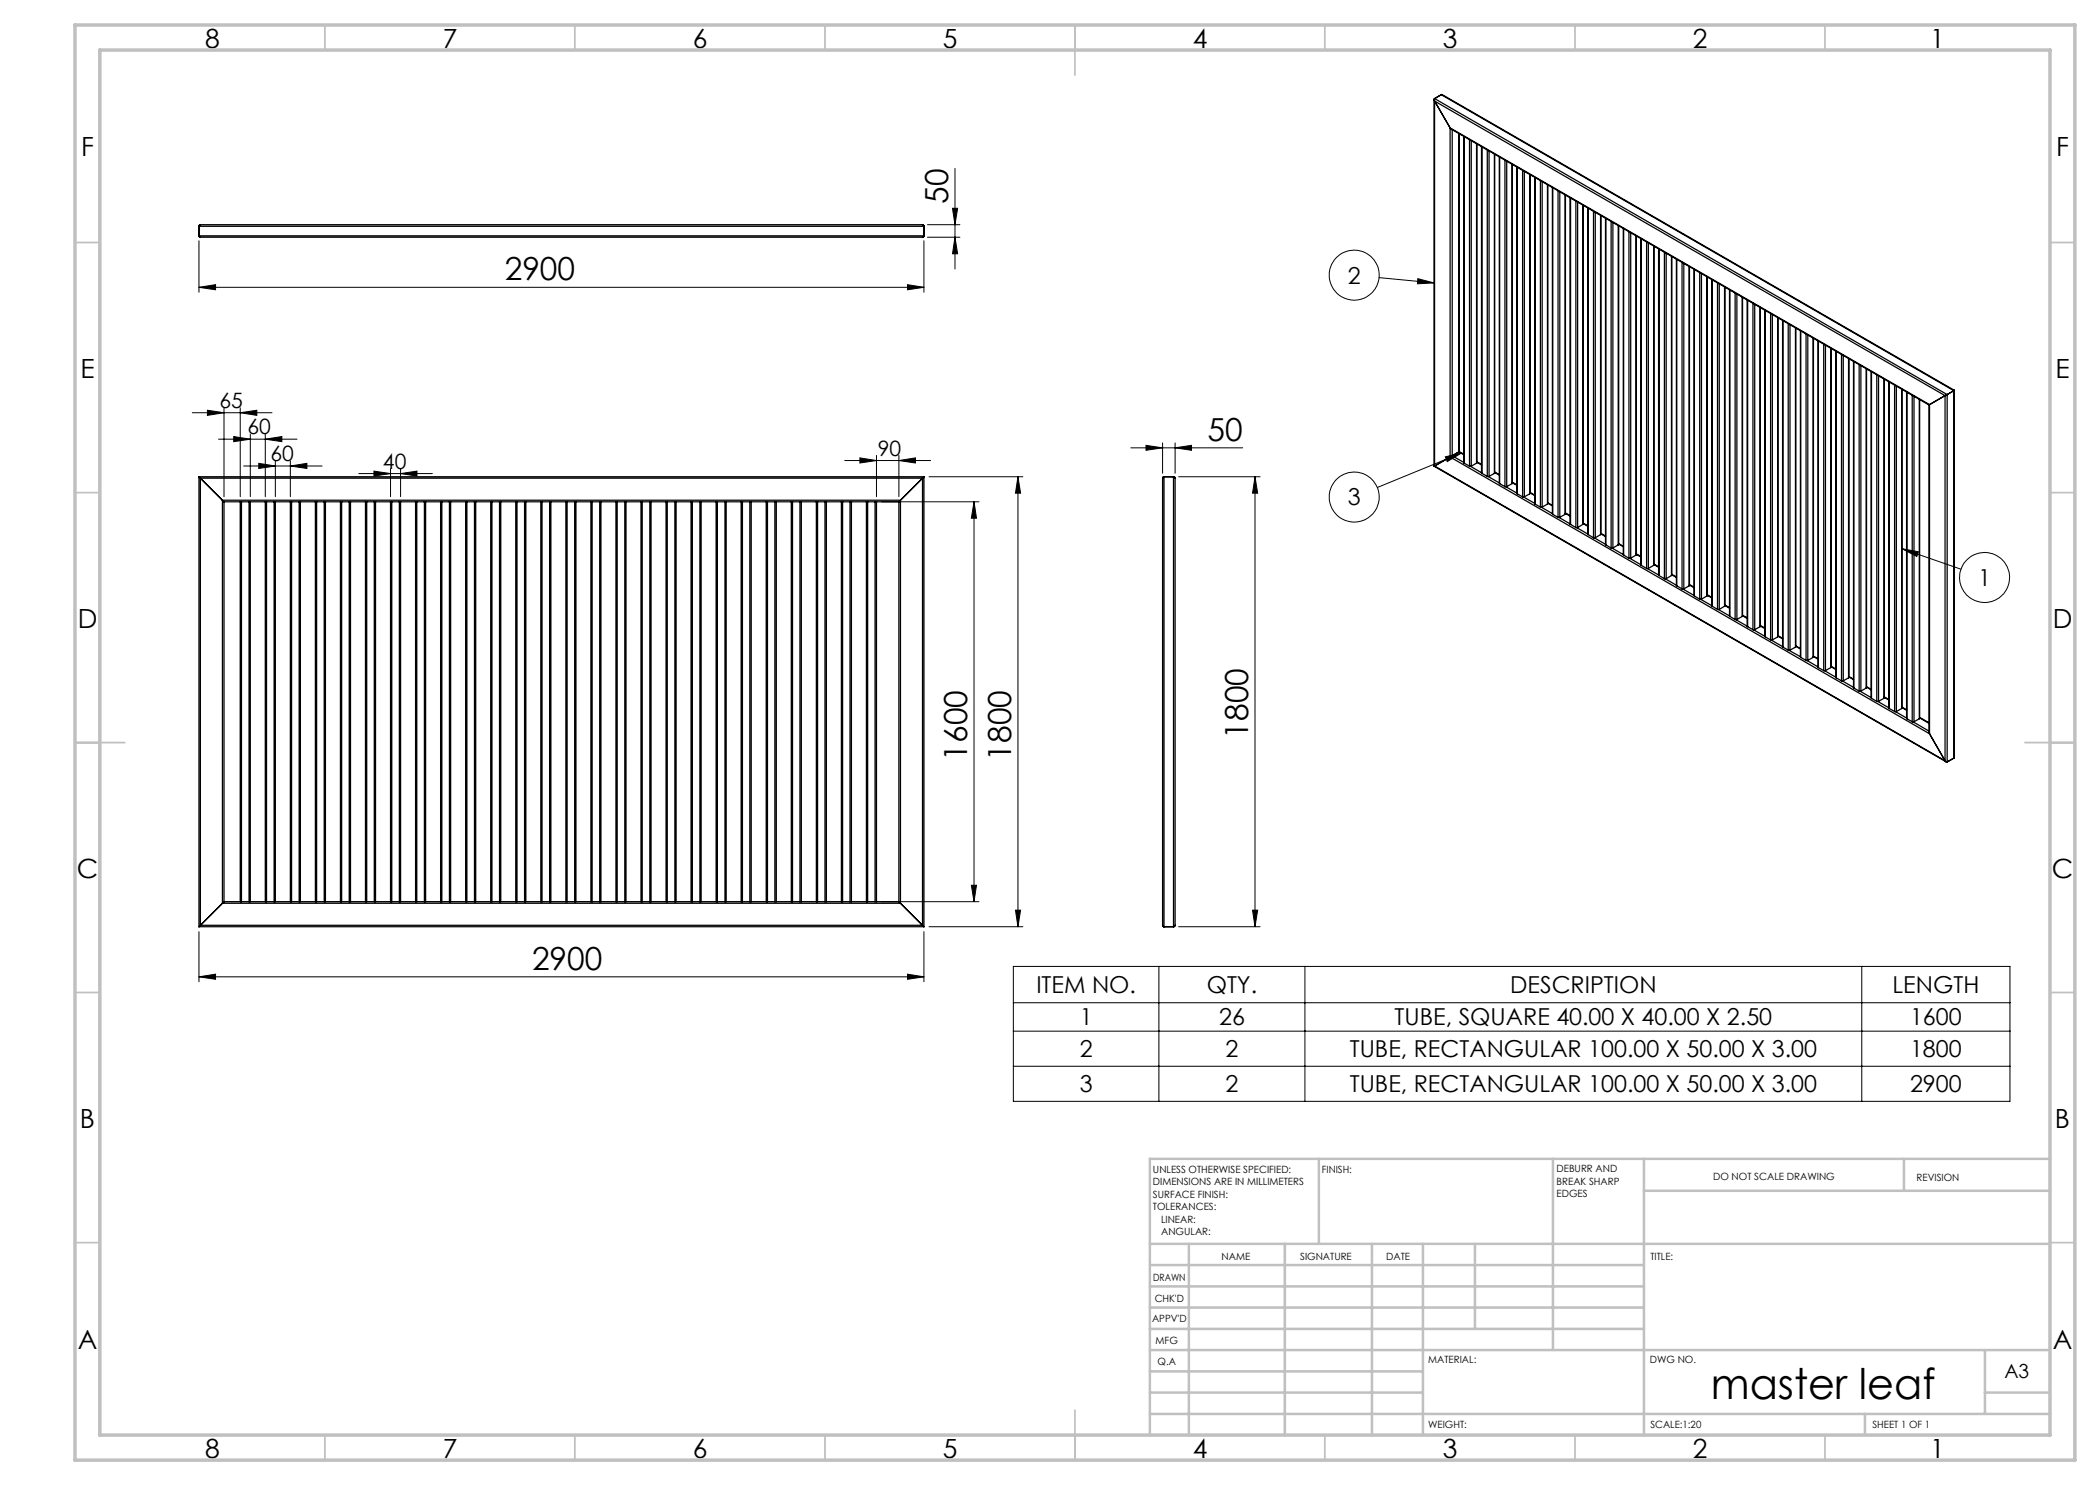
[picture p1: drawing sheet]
<svg xmlns="http://www.w3.org/2000/svg" width="420mm" height="297mm" viewBox="0 0 420 297" stroke-linecap="round" stroke-linejoin="round" font-family="sans-serif">
<g fill="none" stroke="#000" stroke-width=".2">
<path d="M191 33.7v20.1M39.8 57.5l3.3-.6v1.1zM39.8 48.2v10.3M39.8 57.5h145M181.5 56.9l3.3 .6-3.3 .5zM184.8 48.2v10.3M185.5 47.4h6.5M185.5 44.9h6.5M190.5 41.7h1l-.5 3.2zM191 47.4l.5 3.4h-1zM275.8 55.5l11 1.1M283.6 55.7l3.2 .9-3.3 .2z"/>
<path d="M38.5 82.5h15.9M41.5 82.1l3.3 .4-3.3 .6zM43.7 87.8h15.7M44.8 81.6v17.7M46.7 87.3l3.4 .5-3.4 .5zM48 82.5l3.4-.4v1zM48 81.6v17.7M48.7 93.2h15.7M50.1 86.9v12.4M51.8 92.7l3.3 .5-3.3 .5zM53.1 87.8l3.3-.5v1zM53.1 86.9v12.4"/>
<path d="M55.1 92.2v7.1M58.1 93.2l3.3-.5v1zM58.1 92.2v7.1M71.8 94.7h14.7M74.8 94.2l3.3 .5-3.3 .5zM78.1 93.7v5.6M80.1 94.7l3.3-.5v1zM80.1 93.7v5.6M168.9 92.1h17.2M172 91.6l3.3 .5-3.3 .5zM175.3 91.1v8.2M179.8 92.1l3.3-.5v1z"/>
<path d="M179.8 91.1v8.2M185.8 95.4h18.8M203.6 95.4l.5 3.2h-1zM203.6 95.4v89.9M226.2 89.6h22.3M229.2 89.1l3.3 .5-3.3 .5zM232.5 88.6v6M235 89.6l3.3-.5v1zM235 88.6v6M235.7 95.4h16.3M251 95.4l.5 3.2h-1zM251 95.4v89.9"/>
<path d="M289.1 91.4l3.2-.8-2.8 1.7zM292.3 90.6l-16.9 6.9M176.3 100.4h19.5M194.8 100.4l.5 3.2h-1zM194.8 100.4v79.9M380.4 109.7l11.8 4.1M380.4 109.7l3.3 .6-.3 1zM194.3 177.1h1l-.5 3.2zM39.8 195.4l3.3-.6v1.1zM39.8 186.3v10.1M39.8 195.4h145M176.3 180.3h19.5"/>
<path d="M181.5 194.8l3.3 .6-3.3 .5zM184.8 186.3v10.1M185.8 185.3h18.8M202.7 193.3h199.3v27h-199.3zM203.1 182h1l-.5 3.3zM231.8 193.3v27M235.7 185.3h16.3M250.5 182h1l-.5 3.3zM261 193.3v27M372.4 193.3v27M202.7 200.6h199.3M202.7 206.2h199.3"/>
<path d="M202.7 213.3h199.3"/>
<circle cx="270.9" cy="55" r="5"/>
<circle cx="270.8" cy="99.4" r="5"/>
<circle cx="396.9" cy="115.5" r="5"/>
</g>
<g fill="none" stroke="#c0c0c0" stroke-width=".35">
<path d="M65 5v5M115 5v5M165 5v5M215 5v10M265 5v5M315 5v5M365 5v5M15 48.5h5M410 48.5h5M15 98.5h5M410 98.5h5M15 148.5h10"/>
<path d="M405 148.5h10M15 198.5h5M410 198.5h5M15 248.5h5M410 248.5h5M65 287v5M115 287v5M165 287v5M215 282v10M265 287v5M315 287v5M365 287v5"/>
</g>
<g fill="none" stroke="#c0c0c0" stroke-width=".5">
<path d="M263.8 231.8v17M310.6 231.8v38.2M328.8 231.8v55.2M328.8 238.2h81.2M380.8 231.8v6.4M410 231.8h-180v55.2M230 248.8h180M230 257.3h98.8M230 253h98.8M237.8 248.8v38.2M257 248.8v38.2M274.4 248.8v38.2"/>
<path d="M284.6 248.8v38.2M295 248.8v17M230 265.8h98.8M230 261.5h98.8M230 278.5h54.6M230 274.3h54.6M230 270h180M397 278.5h13M397 270v12.8M230 282.8h180M373 282.8v4.2"/>
</g>
<path d="M15 5h400v287h-400zM20 10h390v277h-390z" fill="none" stroke="#c0c0c0" stroke-width=".7"/>
<g fill="#000">
<path d="M39.8 57.5l3.3-.6v1.1zM181.5 56.9l3.3 .6-3.3 .5zM229.2 89.1l3.3 .5-3.3 .5zM235 89.6l3.3-.5v1z"/>
<path d="M191 47.4l.5 3.4h-1zM190.5 41.7h1l-.5 3.2z"/>
<path d="M41.5 82.1l3.3 .4-3.3 .6zM48 82.5l3.4-.4v1zM46.7 87.3l3.4 .5-3.4 .5zM53.1 87.8l3.3-.5v1zM51.8 92.7l3.3 .5-3.3 .5zM58.1 93.2l3.3-.5v1zM172 91.6l3.3 .5-3.3 .5zM179.8 92.1l3.3-.5v1zM74.8 94.2l3.3 .5-3.3 .5zM80.1 94.7l3.3-.5v1z"/>
<path d="M203.6 95.4l.5 3.2h-1zM203.1 182h1l-.5 3.3zM251 95.4l.5 3.2h-1zM250.5 182h1l-.5 3.3z"/>
<path d="M380.4 109.7l3.3 .6-.3 1zM289.1 91.4l3.2-.8-2.8 1.7zM283.6 55.7l3.2 .9-3.3 .2z"/>
<path d="M181.5 194.8l3.3 .6-3.3 .5zM39.8 195.4l3.3-.6v1.1z"/>
<path d="M194.3 177.1h1l-.5 3.2zM194.8 100.4l.5 3.2h-1z"/>
</g>
<g fill="none" stroke="#000" stroke-width=".25">
<path d="M286.8 19.9v73.3M286.9 19.7l-.1 .1 .1 .4M286.9 19.7l102.5 59.2M288.3 18.9h.2l102.4 59.2M288.3 18.9l-1.4 .8M288.3 18.9l102.5 59.2M286.9 20.2l3.1 5.4M286.9 20.2v73M286.9 20.2l102.1 58.9M290 25.6l.2 .2 95.6 55.2M290 25.6v65.8M290 25.6l95.9 55.3"/>
<path d="M290.4 25.9v65.3M291.8 26.7v63.7M291.9 26.8v63.5M292.8 27.3v65.3M293.9 27.9v65.3M294.3 28.1v65.1M295.3 28.7v63.9M295.4 28.8l-.1 63.8M296.3 29.3v65.3l.1 .1M296.4 29.4v65.3M297.5 30v65.3M297.8 30.2v65.1"/>
<path d="M298.9 30.8v63.9M299.9 31.4v65.2M299.9 31.4v65.3M301 32v65.3M301.3 32.2v65.1M302.4 32.8v63.9M302.5 32.9l-.1 63.8M303.4 33.4v65.3M303.5 33.4v65.4M304.5 34.1v65.3M304.9 34.3v65.1M305.9 34.9v63.9"/>
<path d="M306 34.9v63.8l-.1 .1M307 35.5v65.2M307 35.5v65.3M308.1 36.1v65.3M308.4 36.3v65.1M309.5 36.9v63.9M309.6 37l-.1 63.8M310.5 37.5v65.3M310.6 37.5v65.4M311.6 38.2v65.3M312 38.4v65.1M313 39v63.9"/>
<path d="M313.1 39l-.1 63.9M314 39.5v65.3l.1 .1M314.1 39.6v65.3M39.8 47.2l.2 .2h144.5M39.8 45.3l.2-.4h144.5l.3 .4M39.8 45.3v1.9M39.8 45.3h145M39.8 47.2h145M184.8 47.2l-.3 .2M184.8 45.3v1.9M315.2 40.2v65.3M315.5 40.4v65.1"/>
<path d="M316.6 41v63.9M316.7 41.1l-.1 63.8M317.6 41.6v65.3M318.7 42.3v65.3M319.1 42.4v65.2M320.1 43.1v63.8M320.2 43.1l-.1 63.8M321.1 43.6l.1 65.4M321.2 43.7v65.3M322.2 44.3v65.3M322.6 44.5v65.1M323.6 45.1v63.9"/>
<path d="M323.7 45.2v63.7l-.1 .1M324.7 45.7v65.2M324.7 45.7v65.3M325.8 46.4v65.3M326.1 46.5v65.2M327.2 47.2v63.8M327.3 47.2l-.1 63.8M328.2 47.7v65.3M328.3 47.8v65.3M329.3 48.4v65.3M329.7 48.6v65.1M330.7 49.2v63.9"/>
<path d="M330.8 49.2l-.1 63.9M331.7 49.8v65.2M331.8 49.8v65.3M332.9 50.4v65.3M333.2 50.6v65.1M334.3 51.3v63.8M334.4 51.3l-.1 63.8M335.3 51.8v65.2M335.4 51.9v65.3M336.4 52.5v65.3M336.8 52.7v65.1M337.8 53.3v63.9"/>
<path d="M337.9 53.3l-.1 63.9M338.8 53.9v65.2M338.9 53.9v65.3M339.9 54.5v65.3M340.3 54.7v65.1M341.4 55.3v63.9M341.5 55.4l-.1 63.8M342.4 55.9v65.2M342.4 55.9v65.3M343.5 56.5v65.4M343.9 56.8v65.1M344.9 57.4v63.8"/>
<path d="M345 57.4l-.1 63.8M345.9 58v65.2M346 58v65.3M347 58.6v65.3M347.4 58.8v65.1M348.4 59.4v63.9M348.5 59.5l-.1 63.8M349.4 60v65.2M349.5 60v65.3M350.6 60.6v65.3M350.9 60.9v65M352 61.5v63.8"/>
<path d="M352.1 61.5l-.1 63.8M353 62.1v65.2M353.1 62.1v65.3M354.1 62.7v65.3M354.5 62.9v65.1M355.5 63.5v63.9M355.6 63.6l-.1 63.8M356.5 64.1v65.2M356.6 64.1v65.3M357.6 64.7v65.3M358 64.9v65.1M359.1 65.5v63.9"/>
<path d="M359.2 65.6l-.1 63.8M360.1 66.1v65.3M360.2 66.2v65.3M361.2 66.8v65.3M361.6 67v65.1M362.6 67.6v63.9M362.7 67.7l-.1 63.8M363.6 68.2v65.2M363.7 68.2v65.3M364.7 68.8v65.3M365.1 69v65.1M366.1 69.6v63.9"/>
<path d="M366.2 69.7l-.1 63.8M367.1 70.2v65.3M367.2 70.3v65.3M368.3 70.9v65.3M368.7 71.1v65.1M369.7 71.7v63.9M369.8 71.7l-.1 63.9M370.7 72.3l.1 65.3M370.8 72.3v65.3M371.8 72.9v65.3M372.2 73.1v65.1M373.2 73.7v63.9"/>
<path d="M373.3 73.8l-.1 63.8M374.2 74.3l.1 65.4M374.3 74.4v65.3M375.4 75v65.3M375.7 75.2v65.1M376.8 75.8v63.9M376.9 75.8l-.1 63.9M377.8 76.3l.1 65.4M377.9 76.4v65.3M378.9 77v65.3M379.3 77.2v65.1M380.3 77.8v63.9"/>
<path d="M380.4 77.9l-.1 63.8M381.3 78.4l.1 65.4M381.4 78.5v65.3M382.4 79.1v65.3M382.8 79.3v65.1M383.9 79.9v63.9M389 79.1l-3.1 1.8M389 79.1v73M389.4 78.9l-.4 .2M389.4 78.9v73.5M390.8 78.1l-1.4 .8M390.8 78.1v73.5"/>
<path d="M390.9 78.1h-.1M390.9 78.1v73.3l-.1 .2M39.8 95.4l.3 .2M39.8 95.4v89.9M39.8 95.4h145M40.1 95.6v89.5M40.1 95.6l4.4 4.4M40.1 95.6h144.4M184.5 95.6l-4.4 4.4M184.5 95.6v89.5M184.8 95.4l-.3 .2M184.8 95.4v89.9"/>
<path d="M232.5 95.6v89.5M232.8 95.4l-.3 .2M232.8 95.4h1.9M232.8 95.4v89.9M234.7 95.4l.3 .2v89.5l-.3 .2M234.7 95.4v89.9M286.8 93.2l102.4 59.2M286.9 93.2h-.1M286.9 93.2l102.1 58.9M290 91.4l-3.1 1.8M290 91.4l95.9 55.4M290.4 91.2l-.4 .2"/>
<path d="M290.4 91.2l2.4 1.3M291.8 90.4l-1.4 .8M291.8 90.4l1 .5M291.9 90.3l-.1 .1M291.9 90.3l.9 .5M292.8 92.6l1.1 .6M293.9 93.2h.4M294.1 93.3l2.2 1.2M295.3 92.6l-1 .6M295.4 92.4l.9 .5M295.4 92.5l.9 .5M296.4 94.7l1.1 .6"/>
<path d="M297.5 95.3h.3M297.7 95.3l2.2 1.3M298.9 94.7l-1.1 .6M298.9 94.4l1 .5M298.9 94.5l1 .5M299.9 96.6v.1M299.9 96.7l1.1 .6M301 97.3h.3M301.2 97.4l2.2 1.2M302.4 96.7l-1.1 .6M302.5 96.4l.9 .6M302.5 96.6l.9 .5"/>
<path d="M303.4 98.7l.1 .1M303.5 98.8l1 .6M304.5 99.4h.4M304.7 99.4l2.3 1.3M305.9 98.8l-1 .6M306 98.5l1 .5M306 98.6l1 .5M385.8 81v65.5M385.9 80.9l-.1 .1M385.9 80.9v65.9M44.5 100l.3 .4M44.5 100v80.7"/>
<path d="M44.5 100h135.6M44.8 100.4h3.5M44.8 100.4v79.9M48 100.4v79.9M48.3 100.4h1.5M48.3 100.4v79.9M49.8 100.4h3.5M49.8 100.4v79.9M50.1 100.4v79.9M53.1 100.4v79.9M53.3 100.4h1.5M53.3 100.4v79.9"/>
<path d="M54.8 100.4h3.5M54.8 100.4v79.9M55.1 100.4v79.9M58.1 100.4v79.9M58.3 100.4h1.5M58.3 100.4v79.9M59.8 100.4h3.3M59.8 100.4v79.9M60.1 100.4v79.9M63.1 100.4v79.9M63.1 100.4h.2M63.3 100.4h1.5"/>
<path d="M63.3 100.4v79.9M64.8 100.4h3.3M64.8 100.4v79.9M65.1 100.4v79.9M68.1 100.4v79.9M68.1 100.4h.2M68.3 100.4h1.6M68.3 100.4v79.9M69.9 100.4h3.4M69.9 100.4v79.9M70.1 100.4v79.9M73.1 100.4v79.9"/>
<path d="M73.3 100.4h1.6M73.3 100.4v79.9M74.9 100.4h3.5M74.9 100.4v79.9M75.1 100.4v79.9M78.1 100.4v79.9M78.4 100.4h1.5M78.4 100.4v79.9M79.9 100.4h3.5M79.9 100.4v79.9M80.1 100.4v79.9M83.1 100.4v79.9"/>
<path d="M83.4 100.4h1.5M83.4 100.4v79.9M84.9 100.4h3.5M84.9 100.4v79.9M85.1 100.4v79.9M88.1 100.4v79.9M88.4 100.4h1.5M88.4 100.4v79.9M89.9 100.4h3.3M89.9 100.4v79.9M90.1 100.4v79.9M93.1 100.4v79.9"/>
<path d="M93.2 100.4h.2M93.4 100.4h1.5M93.4 100.4v79.9M94.9 100.4h3.5M94.9 100.4v79.9M95.1 100.4v79.9M98.1 100.4v79.9M98.4 100.4h1.5M98.4 100.4v79.9M99.9 100.4h3.5M99.9 100.4v79.9M100.2 100.4v79.9"/>
<path d="M103.2 100.4v79.9M103.4 100.4h1.5M103.4 100.4v79.9M104.9 100.4h3.5M104.9 100.4v79.9M105.2 100.4v79.9M108.2 100.4v79.9M108.4 100.4h1.5M108.4 100.4v79.9M109.9 100.4h3.5M109.9 100.4v79.9M110.2 100.4v79.9"/>
<path d="M113.2 100.4v79.9M113.4 100.4h1.5M113.4 100.4v79.9M114.9 100.4h3.3M114.9 100.4v79.9M115.2 100.4v79.9M118.2 100.4v79.9M118.2 100.4h.2M118.4 100.4h1.5M118.4 100.4v79.9M119.9 100.4h3.5M119.9 100.4v79.9"/>
<path d="M120.2 100.4v79.9M123.2 100.4v79.9M123.4 100.4h1.6M123.4 100.4v79.9M125 100.4h3.4M125 100.4v79.9M125.2 100.4v79.9M128.2 100.4v79.9M128.4 100.4h1.6M128.4 100.4v79.9M130 100.4h3.5M130 100.4v79.9"/>
<path d="M130.2 100.4v79.9M133.2 100.4v79.9M133.5 100.4h1.5M133.5 100.4v79.9M135 100.4h3.5M135 100.4v79.9M135.2 100.4v79.9M138.2 100.4v79.9M138.5 100.4h1.5M138.5 100.4v79.9M140 100.4h3.3M140 100.4v79.9"/>
<path d="M140.2 100.4v79.9M143.2 100.4v79.9M143.3 100.4h.2M143.5 100.4h1.5M143.5 100.4v79.9M145 100.4h3.3M145 100.4v79.9M145.2 100.4v79.9M148.2 100.4v79.9M148.3 100.4h.2M148.5 100.4h1.5M148.5 100.4v79.9"/>
<path d="M150 100.4h3.5M150 100.4v79.9M150.2 100.4v79.9M153.2 100.4v79.9M153.5 100.4h1.5M153.5 100.4v79.9M155 100.4h3.5M155 100.4v79.9M155.3 100.4v79.9M158.3 100.4v79.9M158.5 100.4h1.5M158.5 100.4v79.9"/>
<path d="M160 100.4h3.5M160 100.4v79.9M160.3 100.4v79.9M163.3 100.4v79.9M163.5 100.4h1.5M163.5 100.4v79.9M165 100.4h3.3M165 100.4v79.9M165.3 100.4v79.9M168.3 100.4v79.9M168.3 100.4h.2M168.5 100.4h1.5"/>
<path d="M168.5 100.4v79.9M170 100.4h3.3M170 100.4v79.9M170.3 100.4v79.9M173.3 100.4v79.9M173.3 100.4h.2M173.5 100.4v79.9M173.5 100.4h1.5M175 100.4h4.8M175 100.4v79.9M175.3 100.4v79.9M179.8 100.4v79.9"/>
<path d="M180.1 100l-.3 .4M180.1 100v80.7M307 100.7v.1M307 100.8l1.1 .6M308.1 101.4h.3M308.3 101.5l2.2 1.2M309.5 100.8l-1.1 .6M309.6 100.5l.9 .6M309.6 100.6l.9 .6M310.5 102.8l.1 .1M310.6 102.9l1 .6M311.6 103.5h.4"/>
<path d="M311.8 103.5l2.2 1.3M313 102.9l-1 .6M313.1 102.6l.9 .5M313.1 102.7l.9 .5M314.1 104.9l1.1 .6M315.2 105.5h.3M315.4 105.5l2.2 1.3M316.6 104.9l-1.1 .6M316.7 104.6l.9 .6M316.7 104.7l.9 .6M317.6 106.9l1.1 .7M318.7 107.6h.4"/>
<path d="M318.9 107.6l2.2 1.3M320.1 106.9l-1 .7M320.2 106.7l.9 .5M320.2 106.8l.9 .5M321.2 109l1 .6M322.2 109.6h.4M322.4 109.6l2.3 1.3M323.6 109l-1 .6M323.7 108.7l1 .6M323.7 108.8l1 .6M324.7 110.9v.1M324.7 111l1.1 .7"/>
<path d="M325.8 111.7h.3M326 111.7l2.2 1.3M327.2 111l-1.1 .7M327.3 110.8l.9 .5M327.3 110.9l.9 .5M328.2 113l.1 .1M328.3 113.1l1 .6M329.3 113.7h.4M329.5 113.7l2.2 1.3M330.7 113.1l-1 .6M330.8 112.8l.9 .5M330.8 112.9l.9 .5"/>
<path d="M331.7 115l.1 .1M331.8 115.1l1.1 .6M332.9 115.7h.3M333.1 115.8l2.2 1.2M334.3 115.1l-1.1 .6M334.4 114.9l.9 .5M334.4 115l.9 .5M335.3 117l.1 .2M335.4 117.2l1 .6M336.4 117.8h.4M336.6 117.8l2.2 1.3M337.8 117.2l-1 .6"/>
<path d="M337.9 116.9l.9 .5M337.9 117l.9 .5M338.8 119.1l.1 .1M338.9 119.2l1 .6M339.9 119.8h.4M340.1 119.9l2.3 1.2M341.4 119.2l-1.1 .6M341.5 119l.9 .5M341.5 119.1l.9 .5M342.4 121.1v.1M342.4 121.2l1.1 .7M343.5 121.9h.4"/>
<path d="M343.7 121.9l2.2 1.3M344.9 121.2l-1 .7M345 121l.9 .5M345 121.1l.9 .5M345.9 123.2l.1 .1M346 123.3l1 .6M347 123.9h.4M347.2 124l2.2 1.2M348.4 123.3l-1 .6M348.5 123l.9 .6M348.5 123.2l.9 .5M349.4 125.2l.1 .1"/>
<path d="M349.5 125.3l1.1 .6M350.6 125.9h.3M350.8 126l2.2 1.3M352 125.3l-1.1 .6M352.1 125.1l.9 .5M352.1 125.2l.9 .5M353 127.3l.1 .1M353.1 127.4l1 .6M354.1 128h.4M354.3 128.1l2.2 1.2M355.5 127.4l-1 .6M355.6 127.1l.9 .6"/>
<path d="M355.6 127.2l.9 .6M356.5 129.3l.1 .1M356.6 129.4l1 .6M357.6 130h.4M357.9 130.1l2.2 1.2M359.1 129.4l-1.1 .6M359.2 129.2l.9 .5M359.2 129.3l.9 .5M360.1 131.4l.1 .1M360.2 131.5l1 .6M361.2 132.1h.4M361.4 132.1l2.2 1.3"/>
<path d="M362.6 131.5l-1 .6M362.7 131.2l.9 .6M362.7 131.3l.9 .5M363.6 133.4l.1 .1M363.7 133.5l1 .6M364.7 134.1h.4M364.9 134.2l2.2 1.2M366.1 133.5l-1 .6M366.2 133.2l.9 .6M366.2 133.3l.9 .6M367.1 135.5l.1 .1M367.2 135.6l1.1 .6"/>
<path d="M368.3 136.2h.4M368.5 136.2l2.2 1.3M369.7 135.6l-1 .6M369.8 135.3l.9 .6M369.8 135.4l.9 .5M370.8 137.6l1 .6M371.8 138.2h.4M372 138.3l2.2 1.2M373.2 137.6l-1 .6M373.3 137.3l.9 .6M373.3 137.4l.9 .6M374.3 139.7l1.1 .6"/>
<path d="M376.8 139.7l-1.1 .6M376.9 139.4l.9 .5M376.9 139.5l.9 .5M375.4 140.3h.3M375.6 140.3l2.2 1.3M377.9 141.7l1 .6M378.9 142.3h.4M379.1 142.3l2.2 1.3M380.3 141.7l-1 .6M380.4 141.4l.9 .6M380.4 141.5l.9 .6M381.4 143.8l1 .6"/>
<path d="M382.4 144.4h.4M382.7 144.4l3.1 1.8M383.9 143.8l-1.1 .6M383.9 143.5l1.9 1.1M383.9 143.6l1.9 1.1M385.8 146.5l.1 .3M385.9 146.8l3.1 5.3M389 152.1l.4 .3M390.8 151.6l-1.4 .8M39.8 185.3h145M40.1 185.1l-.3 .2M40.1 185.1h144.4"/>
<path d="M44.5 180.7l-4.4 4.4M44.5 180.7h135.6M44.8 180.3h3.5M44.8 180.3l-.3 .4M48.3 180.3h1.5M49.8 180.3h3.5M53.3 180.3h1.5M54.8 180.3h3.5M58.3 180.3h1.5M59.8 180.3h3.3M63.1 180.3h.2M63.3 180.3h1.5"/>
<path d="M64.8 180.3h3.3M68.1 180.3h.2M68.3 180.3h1.6M69.9 180.3h3.4M73.3 180.3h1.6M74.9 180.3h3.5M78.4 180.3h1.5M79.9 180.3h3.5M83.4 180.3h1.5M84.9 180.3h3.5M88.4 180.3h1.5M89.9 180.3h3.3"/>
<path d="M93.2 180.3h.2M93.4 180.3h1.5M94.9 180.3h3.5M98.4 180.3h1.5M99.9 180.3h3.5M103.4 180.3h1.5M104.9 180.3h3.5M108.4 180.3h1.5M109.9 180.3h3.5M113.4 180.3h1.5M114.9 180.3h3.3M118.2 180.3h.2"/>
<path d="M118.4 180.3h1.5M119.9 180.3h3.5M123.4 180.3h1.6M125 180.3h3.4M128.4 180.3h1.6M130 180.3h3.5M133.5 180.3h1.5M135 180.3h3.5M138.5 180.3h1.5M140 180.3h3.3M143.3 180.3h.2M143.5 180.3h1.5"/>
<path d="M145 180.3h3.3M148.3 180.3h.2M148.5 180.3h1.5M150 180.3h3.5M153.5 180.3h1.5M155 180.3h3.5M158.5 180.3h1.5M160 180.3h3.5M163.5 180.3h1.5M165 180.3h3.3M168.3 180.3h.2M168.5 180.3h1.5"/>
<path d="M170 180.3h3.3M173.3 180.3h.2M173.5 180.3h1.5M175 180.3h4.8M179.8 180.3l.3 .4M180.1 180.7l4.4 4.4M184.5 185.1l.3 .2M232.5 185.1l.3 .2M232.8 185.3h1.9"/>
</g>
<text font-size="8.5" x="342.2" y="279.7">master leaf</text>
<g font-size="6.3">
<text x="189.6" y="40.7" transform="rotate(-90 189.6 40.7)">50</text>
<text x="101" y="56.1">2900</text>
<text x="241.5" y="88.2">50</text>
<text x="249.7" y="147.7" transform="rotate(-90 249.7 147.7)">1800</text>
<text x="193.4" y="152.1" transform="rotate(-90 193.4 152.1)">1600</text>
<text x="202.2" y="152.1" transform="rotate(-90 202.2 152.1)">1800</text>
<text x="106.4" y="194">2900</text>
</g>
<g font-size="5.3">
<text x="41" y="9.5">8</text>
<text x="88.5" y="9.5">7</text>
<text x="138.5" y="9.5">6</text>
<text x="188.5" y="9.5">5</text>
<text x="238.5" y="9.5">4</text>
<text x="288.5" y="9.5">3</text>
<text x="338.5" y="9.5">2</text>
<text x="386" y="9.5">1</text>
<text x="16.2" y="31.3">F</text>
<text x="411.2" y="31.3">F</text>
<text x="16.1" y="75.5">E</text>
<text x="411.1" y="75.5">E</text>
<text x="15.5" y="125.5">D</text>
<text x="410.5" y="125.5">D</text>
<text x="15.4" y="175.5">C</text>
<text x="410.4" y="175.5">C</text>
<text x="16" y="225.5">B</text>
<text x="411" y="225.5">B</text>
<text x="15.5" y="269.8">A</text>
<text x="410.5" y="269.8">A</text>
<text x="41" y="291.5">8</text>
<text x="88.5" y="291.5">7</text>
<text x="138.5" y="291.5">6</text>
<text x="188.5" y="291.5">5</text>
<text x="238.5" y="291.5">4</text>
<text x="288.5" y="291.5">3</text>
<text x="338.5" y="291.5">2</text>
<text x="386" y="291.5">1</text>
</g>
<g font-size="4.7">
<text x="269.6" y="56.7">2</text>
<text x="269.6" y="101.1">3</text>
<text x="395.6" y="117.2">1</text>
<text x="207.3" y="198.6">ITEM NO.</text>
<text x="241.3" y="198.6">QTY.</text>
<text x="302" y="198.6">DESCRIPTION</text>
<text x="378.5" y="198.6">LENGTH</text>
<text x="215.9" y="205.1">1</text>
<text x="243.8" y="205.1">26</text>
<text x="278.9" y="205.1">TUBE, SQUARE 40.00 X 40.00 X 2.50</text>
<text x="382" y="205.1">1600</text>
<text x="215.9" y="211.4">2</text>
<text x="245.1" y="211.4">2</text>
<text x="270" y="211.4">TUBE, RECTANGULAR 100.00 X 50.00 X 3.00</text>
<text x="382" y="211.4">1800</text>
<text x="215.9" y="218.4">3</text>
<text x="245.1" y="218.4">2</text>
<text x="270" y="218.4">TUBE, RECTANGULAR 100.00 X 50.00 X 3.00</text>
<text x="382" y="218.4">2900</text>
</g>
<g font-size="4.2">
<text x="43.9" y="81.6">65</text>
<text x="49.5" y="86.9">60</text>
<text x="54.1" y="92.3">60</text>
<text x="76.6" y="93.8">40</text>
<text x="175.6" y="91.2">90</text>
</g>
<text font-size="3.9" x="400.9" y="275.5">A3</text>
<g font-size="2">
<text x="230.6" y="234.6">UNLESS OTHERWISE SPECIFIED:</text>
<text x="230.6" y="237.1">DIMENSIONS ARE IN MILLIMETERS</text>
<text x="230.6" y="239.6">SURFACE FINISH:</text>
<text x="264.4" y="234.6">FINISH:</text>
<text x="311.3" y="234.5">DEBURR AND</text>
<text x="311.3" y="237">BREAK SHARP</text>
<text x="311.3" y="239.5">EDGES</text>
<text x="342.6" y="236">DO NOT SCALE DRAWING</text>
<text x="383.3" y="236.2">REVISION</text>
<text x="230.6" y="242.1">TOLERANCES:</text>
<text x="232.2" y="244.6">LINEAR:</text>
<text x="232.2" y="247.1">ANGULAR:</text>
<text x="244.3" y="252">NAME</text>
<text x="260" y="251.9">SIGNATURE</text>
<text x="277.2" y="251.9">DATE</text>
<text x="330.1" y="251.9">TITLE:</text>
<text x="230.6" y="256.1">DRAWN</text>
<text x="230.9" y="260.3">CHK'D</text>
<text x="230.4" y="264.4">APPV'D</text>
<text x="231.1" y="268.8">MFG</text>
<text x="231.5" y="273">Q.A</text>
<text x="285.6" y="272.5">MATERIAL:</text>
<text x="330" y="272.5">DWG NO.</text>
<text x="285.6" y="285.5">WEIGHT:</text>
<text x="330.1" y="285.6">SCALE:1:20</text>
<text x="374.5" y="285.6">SHEET 1 OF 1</text>
</g>
</svg>
